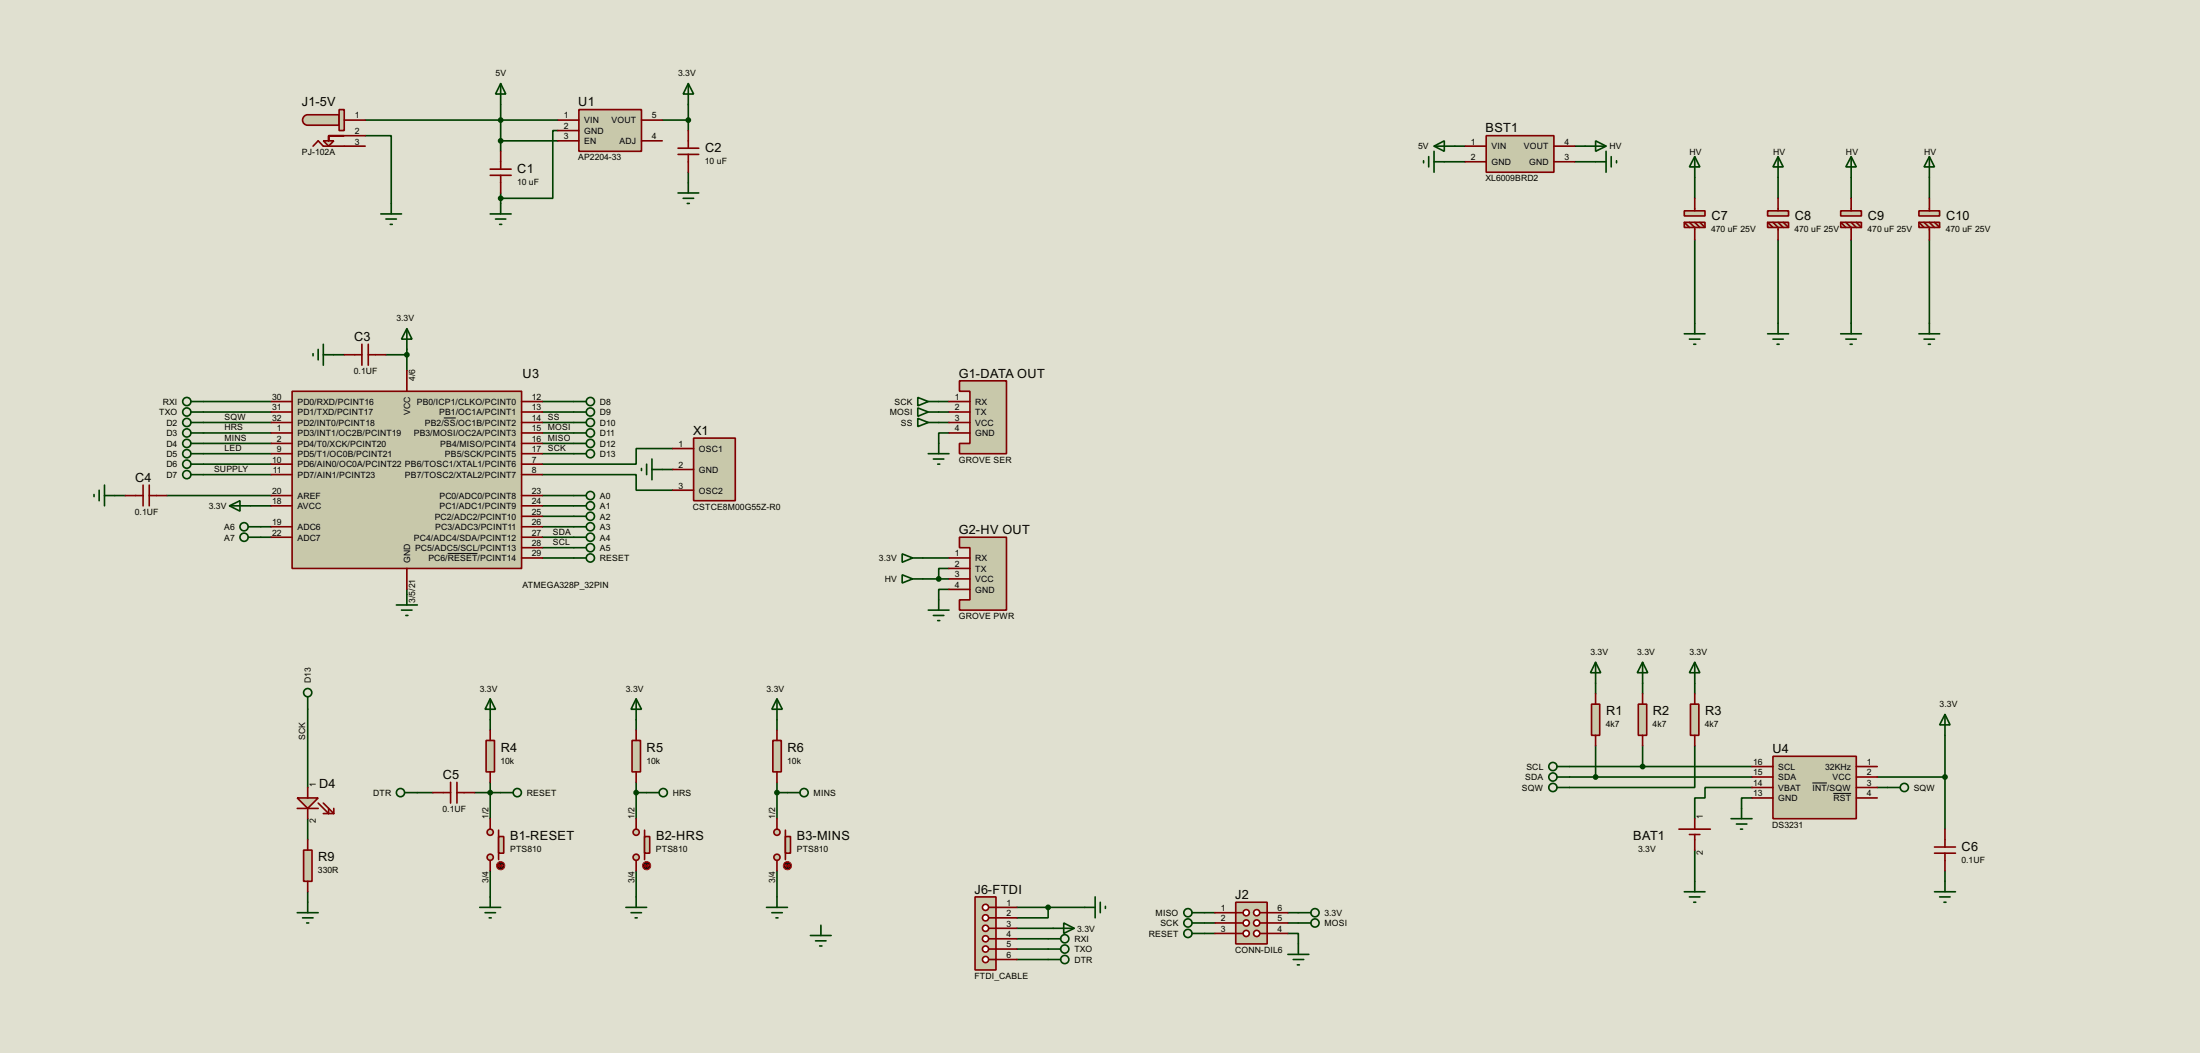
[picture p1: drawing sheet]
<svg xmlns="http://www.w3.org/2000/svg" width="536mm" height="256mm" viewBox="0 0 536 256" stroke-linecap="round" stroke-linejoin="round" font-family="sans-serif">
<path d="M0 0h535.9v256.5h-535.9z" fill="#e0e0d0"/>
<g fill="none" stroke="#004000" stroke-width=".4">
<path d="M89 33.1h6.3v16.5M89 29.3h46.9M122 34.3h13.9M122 25.5v11.4M135.9 31.8h-1.2v16.5h-12.7M161.3 29.3h6.4M167.7 25.5v6.3M351.8 39.4h5.1M354.4 35.6h2.5M383.6 39.4h5.1M383.6 35.6h2.5M122 47v2.6"/>
<path d="M167.7 42v2.5M412.8 43.2v5.1M412.8 58.5v20.3M433.1 43.2v5.1M433.1 58.5v20.3M450.9 43.2v5.1M450.9 58.5v20.3M470 43.2v5.1M470 58.5v20.3M49.6 97.8h16.5M81.3 86.4h2.6M94 86.4h5.1"/>
<path d="M99.1 85.1v5.1M132.1 97.8h7.7M228.7 97.8h2.5M49.6 100.4h16.5M49.6 102.9h16.5M49.6 105.5h16.5M49.6 108h16.5M49.6 110.5h16.5M49.6 113.1h16.5M49.6 115.6h16.5M132.1 115.6h22.9v3.8h8.9M132.1 100.4h7.7"/>
<path d="M132.1 102.9h7.7M132.1 105.5h7.7M132.1 108h7.7M132.1 110.5h7.7M161.3 114.4h2.6M163.9 109.3h-8.9v3.8h-22.9M228.7 100.4h2.5M228.7 102.9h2.5M231.2 105.5h-2.5v2.5M28 120.7h2.5M40.7 120.7h25.4M61 123.2h5.1"/>
<path d="M63.6 128.3h2.5M63.6 130.9h2.5M132.1 120.7h7.7M132.1 123.2h7.7M132.1 125.8h7.7M132.1 128.3h7.7M132.1 130.9h7.7M132.1 133.4h7.7M132.1 135.9h7.7M224.8 135.9h6.4M231.2 138.5h-2.5v2.5M99.1 143.6v1.2"/>
<path d="M224.8 141h6.4M231.2 143.6h-2.5v2.5M75 172.8v19M119.4 170.2l1.3 2.6h-2.5zM119.4 170.2v7.7M155 175.3v2.6M189.3 175.3v2.6M388.7 166.4v2.6M400.1 166.4v2.6M412.8 166.4v2.6M473.8 179.1v22.9M75 199.4v5.1"/>
<path d="M101.7 193.1h3.8M115.6 193.1h9.4M119.4 190.6v8.8M155 193.1h2.5M155 190.6v8.8M189.3 193.1h2.5M189.3 190.6v8.8M382.3 189.3h44.5M382.3 186.7h44.5M388.7 181.7v7.6M400.1 181.7v5M412.8 181.7v10.1h-30.5"/>
<path d="M426.8 191.8h-11.5v2.6h-2.5v5M426.8 194.4h-2.6v2.5M457.3 189.3h16.5M457.3 191.8h2.5M75 217.2v2.6M119.4 212.1v6.4M155 212.1v6.4M189.3 212.1v6.4M412.8 207.1v7.6M473.8 212.1v2.6M247.7 221h16.5M247.7 226.1h8.9"/>
<path d="M247.7 228.7h7.6M247.7 231.2h7.6M247.7 233.7h7.6M255.3 221v2.6h-7.6M293.4 222.3h2.6M293.4 224.8h2.6M293.4 227.4h2.6M313.7 227.4h2.6v2.5M313.7 222.3h2.6M313.7 224.8h2.6"/>
<circle cx="126" cy="193.1" r="1"/>
</g>
<path d="M118.4 180.4h2.1v7.6h-2.1z" fill="#c8c8aa" stroke="#800000" stroke-width=".4"/>
<path d="M119.4 177.9v2.5M119.4 188v2.6" fill="none" stroke="#800000" stroke-width=".4"/>
<path d="M119.4 218.5v2.5M116.9 221h5.1M118.2 222.3h2.5M119.2 223.6h.5" fill="none" stroke="#004000" stroke-width=".4"/>
<path d="M74 207.1h2v7.6h-2z" fill="#c8c8aa" stroke="#800000" stroke-width=".4"/>
<path d="M75 204.5v2.6M75 214.7v2.5" fill="none" stroke="#800000" stroke-width=".4"/>
<path d="M72.4 194.4h5.1l-2.5 2.5z" fill="#c8c8aa" stroke="#800000" stroke-width=".4"/>
<path d="M72.4 196.9h5.1M75 191.8v2.6M75 196.9v2.5M77.5 195.6l2.6 2.6v-1.3M78.8 195.6l2.5 2.6M78.8 198.2h2.5M81.3 196.9v1.3" fill="none" stroke="#800000" stroke-width=".4"/>
<path d="M75 219.8v2.5M72.4 222.3h5.1M73.7 223.6h2.6M74.7 224.8h.5M197.4 227.9h5.1M198.7 229.2h2.5M199.7 230.4h.5M200 225.4v2.5" fill="none" stroke="#004000" stroke-width=".4"/>
<g fill="#c8c8aa" stroke="#800000" stroke-width=".4">
<circle cx="119.4" cy="208.8" r=".75"/>
<circle cx="119.4" cy="202.7" r=".75"/>
</g>
<path d="M121.5 202.2v7.2" fill="none" stroke="#800000" stroke-width=".4"/>
<path d="M121.5 203.8h1.2v4h-1.2z" fill="#c8c8aa" stroke="#800000" stroke-width=".4"/>
<path d="M119.4 199.4v2.6M119.4 209.6v2.5" fill="none" stroke="#800000" stroke-width=".4"/>
<circle cx="121.9" cy="210.9" r="1" fill="#400000" stroke="#f00" stroke-width=".24"/>
<path d="M121.5 210.9h1M121.5 210.9l.2 .2M121.7 210.6l-.2 .3M122.2 210.6l.3 .3M122.5 210.9l-.3 .2" fill="none" stroke="#f00" stroke-width=".24"/>
<circle cx="119.4" cy="193.1" r=".5" fill="#004000" stroke="#004000" stroke-width=".4"/>
<path d="M156.3 114.1v.5M157.5 113.1v2.5M158.8 114.4h2.5M158.8 111.8v5.1" fill="none" stroke="#004000" stroke-width=".4"/>
<path d="M71.2 95.3h55.9v43.2h-55.9z" fill="#c8c8aa" stroke="#800000" stroke-width=".4"/>
<g fill="none" stroke="#800000" stroke-width=".4">
<path d="M66.1 97.8h5.1M99.1 90.2v5.1M127.1 97.8h5M66.1 100.4h5.1M66.1 105.5h5.1M66.1 102.9h5.1M66.1 113.1h5.1M66.1 110.5h5.1M66.1 108h5.1M66.1 115.6h5.1M127.1 100.4h5M127.1 105.5h5"/>
<path d="M127.1 102.9h5M127.1 113.1h5M127.1 110.5h5M127.1 108h5M127.1 115.6h5M66.1 130.9h5.1M66.1 128.3h5.1M66.1 123.2h5.1M66.1 120.7h5.1M99.1 138.5v5.1M127.1 135.9h5M127.1 133.4h5"/>
<path d="M127.1 130.9h5M127.1 128.3h5M127.1 125.8h5M127.1 123.2h5M127.1 120.7h5"/>
</g>
<path d="M108.1 101.8h2.9M109.1 134.8h7.2" fill="none" stroke="#000" stroke-width=".24"/>
<g fill="none" stroke="#004000" stroke-width=".4">
<path d="M46.5 97.8h3.1M99.1 80.1l1.3 2.5h-2.6zM99.1 80.1v5M139.8 97.8h3M46.5 100.4h3.1M46.5 102.9h3.1M46.5 105.5h3.1M46.5 108h3.1M46.5 110.5h3.1M46.5 113.1h3.1M46.5 115.6h3.1M139.8 100.4h3"/>
<path d="M139.8 102.9h3M139.8 105.5h3M139.8 108h3M139.8 110.5h3M55.9 123.2l2.6-1.2v2.5zM55.9 123.2h5.1M139.8 120.7h3M139.8 123.2h3M139.8 125.8h3M139.8 128.3h3M139.8 130.9h3M139.8 133.4h3"/>
<path d="M139.8 135.9h3M96.6 147.4h5.1M97.8 148.6h2.6M98.9 149.9h.5M99.1 144.8v2.6"/>
<circle cx="45.5" cy="97.8" r="1"/>
<circle cx="143.8" cy="97.8" r="1"/>
<circle cx="45.5" cy="115.6" r="1"/>
<circle cx="45.5" cy="102.9" r="1"/>
<circle cx="45.5" cy="113.1" r="1"/>
<circle cx="45.5" cy="108" r="1"/>
<circle cx="45.5" cy="110.5" r="1"/>
<circle cx="45.5" cy="105.5" r="1"/>
<circle cx="45.5" cy="100.4" r="1"/>
<circle cx="143.8" cy="100.4" r="1"/>
<circle cx="143.8" cy="102.9" r="1"/>
<circle cx="143.8" cy="105.5" r="1"/>
<circle cx="143.8" cy="108" r="1"/>
<circle cx="143.8" cy="110.5" r="1"/>
<circle cx="143.8" cy="123.2" r="1"/>
<circle cx="143.8" cy="125.8" r="1"/>
<circle cx="143.8" cy="133.4" r="1"/>
<circle cx="143.8" cy="135.9" r="1"/>
<circle cx="143.8" cy="120.7" r="1"/>
<circle cx="143.8" cy="130.9" r="1"/>
<circle cx="143.8" cy="128.3" r="1"/>
</g>
<path d="M237.5 218.5h5.1v17.8h-5.1z" fill="#c8c8aa" stroke="#800000" stroke-width=".4"/>
<path d="M240.8 221h1.8" fill="none" stroke="#800000" stroke-width=".4"/>
<circle cx="240" cy="221" r=".75" fill="#feffff" stroke="#800000" stroke-width=".4"/>
<path d="M240.8 223.6h1.8" fill="none" stroke="#800000" stroke-width=".4"/>
<circle cx="240" cy="223.6" r=".75" fill="#feffff" stroke="#800000" stroke-width=".4"/>
<path d="M240.8 226.1h1.8" fill="none" stroke="#800000" stroke-width=".4"/>
<circle cx="240" cy="226.1" r=".75" fill="#feffff" stroke="#800000" stroke-width=".4"/>
<path d="M240.8 228.7h1.8" fill="none" stroke="#800000" stroke-width=".4"/>
<circle cx="240" cy="228.7" r=".75" fill="#feffff" stroke="#800000" stroke-width=".4"/>
<path d="M240.8 231.2h1.8" fill="none" stroke="#800000" stroke-width=".4"/>
<circle cx="240" cy="231.2" r=".75" fill="#feffff" stroke="#800000" stroke-width=".4"/>
<path d="M240.8 233.7h1.8" fill="none" stroke="#800000" stroke-width=".4"/>
<circle cx="240" cy="233.7" r=".75" fill="#feffff" stroke="#800000" stroke-width=".4"/>
<g fill="none" stroke="#800000" stroke-width=".4">
<path d="M83.9 86.4h4.3M88.2 83.9v5.1M89.7 83.9v5.1M89.7 86.4h4.3M34.9 118.2v5M36.4 118.2v5M30.5 120.7h4.4M36.4 120.7h4.3M242.6 221h5.1M242.6 223.6h5.1M242.6 226.1h5.1M242.6 228.7h5.1"/>
<path d="M242.6 231.2h5.1M242.6 233.7h5.1"/>
</g>
<g fill="none" stroke="#004000" stroke-width=".4">
<path d="M76.3 86.2v.5M77.5 85.1v2.6M78.8 86.4h2.5M78.8 83.9v5.1M24.2 119.4v2.6M25.5 118.2v5M22.9 120.5v.5M25.5 120.7h2.5M60.5 128.3h3.1M60.5 130.9h3.1M266.8 218.5v5.1M268 219.8v2.5"/>
<path d="M255.3 228.7h3.1M255.3 231.2h3.1M255.3 233.7h3.1M256.6 226.1h5.1M259.1 224.8l2.6 1.3-2.6 1.3zM264.2 221h2.6M269.3 220.8v.5"/>
<circle cx="59.4" cy="128.3" r="1"/>
<circle cx="59.4" cy="130.9" r="1"/>
<circle cx="259.3" cy="228.7" r="1"/>
<circle cx="259.3" cy="233.7" r="1"/>
<circle cx="259.3" cy="231.2" r="1"/>
</g>
<g fill="#004000" stroke="#004000" stroke-width=".4">
<circle cx="255.3" cy="221" r=".5"/>
<circle cx="99.1" cy="86.4" r=".5"/>
</g>
<path d="M169 106.7h10.1v15.3h-10.1z" fill="#c8c8aa" stroke="#800000" stroke-width=".4"/>
<path d="M163.9 109.3h5.1M163.9 114.4h5.1M163.9 119.4h5.1" fill="none" stroke="#800000" stroke-width=".4"/>
<g fill="none" stroke="#004000" stroke-width=".4">
<path d="M75 169.7v3.1M98.6 193.1h3.1"/>
<circle cx="74.9" cy="168.7" r="1"/>
<circle cx="97.5" cy="193.1" r="1"/>
</g>
<path d="M301 219.8h7.7v10.1h-7.7z" fill="#c8c8aa" stroke="#800000" stroke-width=".4"/>
<path d="M301 222.3h1.8" fill="none" stroke="#800000" stroke-width=".4"/>
<circle cx="303.5" cy="222.3" r=".75" fill="#feffff" stroke="#800000" stroke-width=".4"/>
<path d="M301 224.8h1.8" fill="none" stroke="#800000" stroke-width=".4"/>
<circle cx="303.5" cy="224.8" r=".75" fill="#feffff" stroke="#800000" stroke-width=".4"/>
<path d="M301 227.4h1.8" fill="none" stroke="#800000" stroke-width=".4"/>
<circle cx="303.5" cy="227.4" r=".75" fill="#feffff" stroke="#800000" stroke-width=".4"/>
<path d="M306.9 222.3h1.8" fill="none" stroke="#800000" stroke-width=".4"/>
<circle cx="306.1" cy="222.3" r=".75" fill="#feffff" stroke="#800000" stroke-width=".4"/>
<path d="M306.9 224.8h1.8" fill="none" stroke="#800000" stroke-width=".4"/>
<circle cx="306.1" cy="224.8" r=".75" fill="#feffff" stroke="#800000" stroke-width=".4"/>
<path d="M306.9 227.4h1.8" fill="none" stroke="#800000" stroke-width=".4"/>
<circle cx="306.1" cy="227.4" r=".75" fill="#feffff" stroke="#800000" stroke-width=".4"/>
<g fill="none" stroke="#800000" stroke-width=".4">
<path d="M105.5 193.1h4.3M109.8 190.6v5M111.3 190.6v5M111.3 193.1h4.3M412.8 199.4v2.6M409 202h7.6M411.5 203.3h2.6M412.8 203.3v3.8M296 222.3h5M296 224.8h5M296 227.4h5M308.7 222.3h5"/>
<path d="M308.7 224.8h5M308.7 227.4h5"/>
</g>
<g fill="none" stroke="#004000" stroke-width=".4">
<path d="M410.3 217.2h5M411.5 218.5h2.6M412.6 219.8h.5M412.8 214.7v2.5M290.4 222.3h3M290.4 224.8h3M290.4 227.4h3M313.7 232.5h5.1M315 233.7h2.6M316 235h.5M316.3 222.3h3M316.3 224.8h3"/>
<path d="M316.3 229.9v2.6"/>
<circle cx="289.3" cy="222.3" r="1"/>
<circle cx="289.3" cy="224.8" r="1"/>
<circle cx="289.3" cy="227.4" r="1"/>
<circle cx="320.3" cy="222.3" r="1"/>
<circle cx="320.3" cy="224.8" r="1"/>
</g>
<path d="M387.7 171.5h2v7.6h-2z" fill="#c8c8aa" stroke="#800000" stroke-width=".4"/>
<path d="M388.7 169v2.5M388.7 179.1v2.6" fill="none" stroke="#800000" stroke-width=".4"/>
<path d="M399.1 171.5h2v7.6h-2z" fill="#c8c8aa" stroke="#800000" stroke-width=".4"/>
<path d="M400.1 169v2.5M400.1 179.1v2.6M471.2 207.8h5.1M471.2 206.3h5.1M473.8 202v4.3M473.8 207.8v4.3" fill="none" stroke="#800000" stroke-width=".4"/>
<g fill="none" stroke="#004000" stroke-width=".4">
<path d="M155 170.2l1.3 2.6h-2.6zM155 170.2v5.1M388.7 161.3l1.2 2.6h-2.5zM388.7 161.3v5.1M400.1 161.3l1.3 2.6h-2.6zM400.1 161.3v5.1M473.8 174l1.2 2.6h-2.5zM473.8 174v5.1M157.5 193.1h3.1M379.3 186.7h3M379.3 189.3h3M471.2 217.2h5.1"/>
<path d="M472.5 218.5h2.5M473.5 219.8h.5M473.8 214.7v2.5"/>
<circle cx="161.5" cy="193.1" r="1"/>
<circle cx="378.2" cy="189.3" r="1"/>
<circle cx="378.2" cy="186.7" r="1"/>
</g>
<g fill="#004000" stroke="#004000" stroke-width=".4">
<circle cx="388.6" cy="189.3" r=".5"/>
<circle cx="400.1" cy="186.7" r=".5"/>
</g>
<path d="M154 180.4h2v7.6h-2z" fill="#c8c8aa" stroke="#800000" stroke-width=".4"/>
<path d="M155 177.9v2.5M155 188v2.6" fill="none" stroke="#800000" stroke-width=".4"/>
<path d="M155 218.5v2.5M152.5 221h5M153.7 222.3h2.6M154.7 223.6h.5" fill="none" stroke="#004000" stroke-width=".4"/>
<g fill="#c8c8aa" stroke="#800000" stroke-width=".4">
<circle cx="154.9" cy="208.8" r=".75"/>
<circle cx="154.9" cy="202.7" r=".75"/>
</g>
<path d="M157 202.2v7.2" fill="none" stroke="#800000" stroke-width=".4"/>
<path d="M157 203.8h1.3v4h-1.3z" fill="#c8c8aa" stroke="#800000" stroke-width=".4"/>
<path d="M155 199.4v2.6M155 209.6v2.5" fill="none" stroke="#800000" stroke-width=".4"/>
<circle cx="157.5" cy="210.9" r="1" fill="#400000" stroke="#f00" stroke-width=".24"/>
<path d="M157 210.9h1M157 210.9l.3 .2M157.3 210.6l-.3 .3M157.8 210.6l.2 .3M158 210.9l-.2 .2" fill="none" stroke="#f00" stroke-width=".24"/>
<circle cx="154.9" cy="193.1" r=".5" fill="#004000" stroke="#004000" stroke-width=".4"/>
<g fill="none" stroke="#004000" stroke-width=".4">
<path d="M189.3 170.2l1.3 2.6h-2.6zM189.3 170.2v5.1M191.8 193.1h3.1"/>
<circle cx="195.8" cy="193.1" r="1"/>
</g>
<path d="M188.3 180.4h2v7.6h-2z" fill="#c8c8aa" stroke="#800000" stroke-width=".4"/>
<path d="M189.3 177.9v2.5M189.3 188v2.6" fill="none" stroke="#800000" stroke-width=".4"/>
<path d="M189.3 218.5v2.5M186.7 221h5.1M188 222.3h2.6M189 223.6h.5" fill="none" stroke="#004000" stroke-width=".4"/>
<g fill="#c8c8aa" stroke="#800000" stroke-width=".4">
<circle cx="189.2" cy="208.8" r=".75"/>
<circle cx="189.2" cy="202.7" r=".75"/>
</g>
<path d="M191.3 202.2v7.2" fill="none" stroke="#800000" stroke-width=".4"/>
<path d="M191.3 203.8h1.3v4h-1.3z" fill="#c8c8aa" stroke="#800000" stroke-width=".4"/>
<path d="M189.3 199.4v2.6M189.3 209.6v2.5" fill="none" stroke="#800000" stroke-width=".4"/>
<circle cx="191.8" cy="210.9" r="1" fill="#400000" stroke="#f00" stroke-width=".24"/>
<path d="M191.3 210.9h1M191.3 210.9l.3 .2M191.6 210.6l-.3 .3M192.1 210.6l.2 .3M192.3 210.9l-.2 .2" fill="none" stroke="#f00" stroke-width=".24"/>
<circle cx="189.2" cy="193.1" r=".5" fill="#004000" stroke="#004000" stroke-width=".4"/>
<path d="M233.7 92.8h11.5v17.7h-11.5v-2.5h2.6v-12.7h-2.6z" fill-rule="evenodd" fill="#c8c8aa" stroke="#800000" stroke-width=".4"/>
<path d="M231.2 97.8h5.1M231.2 100.4h5.1M231.2 102.9h5.1M231.2 105.5h5.1" fill="none" stroke="#800000" stroke-width=".4"/>
<path d="M223.6 96.8l2.5 1-2.5 1.1zM223.6 99.4l2.5 1-2.5 1zM226.1 97.8h2.6M223.6 101.9l2.5 1-2.5 1zM226.1 110.5h5.1M226.1 100.4h2.6M226.1 102.9h2.6M227.4 111.8h2.5M228.4 113.1h.5M228.7 108v2.5" fill="none" stroke="#004000" stroke-width=".4"/>
<path d="M233.7 130.9h11.5v17.7h-11.5v-2.5h2.6v-12.7h-2.6z" fill-rule="evenodd" fill="#c8c8aa" stroke="#800000" stroke-width=".4"/>
<path d="M231.2 135.9h5.1M231.2 138.5h5.1M231.2 141h5.1M231.2 143.6h5.1" fill="none" stroke="#800000" stroke-width=".4"/>
<path d="M219.8 140l2.5 1-2.5 1zM222.3 141h2.5M226.1 148.6h5.1M227.4 149.9h2.5M228.4 151.2h.5M228.7 146.1v2.5" fill="none" stroke="#004000" stroke-width=".4"/>
<path d="M411.8 171.5h2v7.6h-2z" fill="#c8c8aa" stroke="#800000" stroke-width=".4"/>
<path d="M412.8 169v2.5M412.8 179.1v2.6" fill="none" stroke="#800000" stroke-width=".4"/>
<g fill="none" stroke="#004000" stroke-width=".4">
<path d="M412.8 161.3l1.3 2.6h-2.6zM412.8 161.3v5.1M379.3 191.8h3"/>
<circle cx="378.2" cy="191.8" r="1"/>
</g>
<g fill="#c8c8aa" stroke="#800000" stroke-width=".4">
<path d="M74.2 28.2l.8-.2h7.6v2.5h-7.6a1.27 1.27 0 0 1-1.2-.9 1.27 1.27 0 0 1 .4-1.4z" fill-rule="evenodd"/>
<path d="M82.6 26.7h1.3v5.1h-1.3z" fill-rule="evenodd"/>
<path d="M78.8 34.3h1.3v-1.2h3.8h-3.8v1.2h1.2l-1.2 1.3z" fill-rule="evenodd"/>
</g>
<path d="M76.3 35.6l1.2-1.3 1.3 1.3h10.2M83.9 29.3h5.1M83.9 33.1h5.1" fill="none" stroke="#800000" stroke-width=".4"/>
<g fill="none" stroke="#004000" stroke-width=".4">
<path d="M346.8 39.2v.5M348 38.2v2.5M349.3 35.6l2.5-1.3v2.6zM349.3 35.6h5.1M349.3 39.4h2.5M349.3 36.9v5.1M386.1 35.6h5.1M388.7 34.3l2.5 1.3-2.5 1.3zM388.7 39.4h2.5M391.2 36.9v5.1M392.5 38.2v2.5M393.8 39.2v.5"/>
<path d="M412.8 38.2l1.3 2.5h-2.6zM412.8 38.2v5M92.8 52.1h5M94 53.4h2.6M95.1 54.7h.5M95.3 49.6v2.5M412.8 78.8v2.5M410.3 81.3h5M411.5 82.6h2.6M412.6 83.9h.5"/>
</g>
<g fill="#c8c8aa" stroke="#800000" stroke-width=".4">
<path d="M410.3 51.4h5v1.2h-5z"/>
<path d="M410.3 54.2h5v1.2h-5z"/>
</g>
<path d="M410.3 54.2l1.2 1.2M411.5 54.2l1.3 1.2v3.1M412.8 48.3v3.1M412.8 54.2l1.3 1.2M414.1 54.2l1.2 1.2" fill="none" stroke="#800000" stroke-width=".4"/>
<path d="M433.1 38.2l1.3 2.5h-2.5zM433.1 38.2v5M433.1 78.8v2.5M430.6 81.3h5.1M431.9 82.6h2.5M432.9 83.9h.5" fill="none" stroke="#004000" stroke-width=".4"/>
<g fill="#c8c8aa" stroke="#800000" stroke-width=".4">
<path d="M430.6 51.4h5.1v1.2h-5.1z"/>
<path d="M430.6 54.2h5.1v1.2h-5.1z"/>
</g>
<path d="M430.6 54.2l1.3 1.2M431.9 54.2l1.2 1.2v3.1M433.1 48.3v3.1M433.1 54.2l1.3 1.2M434.4 54.2l1.3 1.2" fill="none" stroke="#800000" stroke-width=".4"/>
<path d="M450.9 38.2l1.3 2.5h-2.6zM450.9 38.2v5M450.9 78.8v2.5M448.4 81.3h5M449.6 82.6h2.6M450.7 83.9h.5" fill="none" stroke="#004000" stroke-width=".4"/>
<g fill="#c8c8aa" stroke="#800000" stroke-width=".4">
<path d="M448.4 51.4h5v1.2h-5z"/>
<path d="M448.4 54.2h5v1.2h-5z"/>
</g>
<path d="M448.4 54.2l1.2 1.2M449.6 54.2l1.3 1.2v3.1M450.9 48.3v3.1M450.9 54.2l1.3 1.2M452.2 54.2l1.2 1.2" fill="none" stroke="#800000" stroke-width=".4"/>
<path d="M470 38.2l1.2 2.5h-2.5zM470 38.2v5M470 78.8v2.5M467.4 81.3h5.1M468.7 82.6h2.5M469.7 83.9h.5" fill="none" stroke="#004000" stroke-width=".4"/>
<g fill="#c8c8aa" stroke="#800000" stroke-width=".4">
<path d="M467.4 51.4h5.1v1.2h-5.1z"/>
<path d="M467.4 54.2h5.1v1.2h-5.1z"/>
</g>
<path d="M467.4 54.2l1.3 1.2M468.7 54.2l1.3 1.2v3.1M470 48.3v3.1M470 54.2l1.2 1.2M471.2 54.2l1.3 1.2" fill="none" stroke="#800000" stroke-width=".4"/>
<path d="M141 26.7h15.3v10.2h-15.3z" fill="#c8c8aa" stroke="#800000" stroke-width=".4"/>
<g fill="none" stroke="#800000" stroke-width=".4">
<path d="M122 36.9v4.3M135.9 29.3h5.1M135.9 31.8h5.1M135.9 34.3h5.1M156.3 29.3h5M156.3 34.3h5M165.2 37.6h5M165.2 36.1h5M167.7 31.8v4.3M167.7 37.6v4.4M119.4 42.7h5.1M119.4 41.2h5.1"/>
<path d="M122 42.7v4.3"/>
</g>
<path d="M122 20.4l1.2 2.5h-2.5zM122 20.4v5.1M167.7 20.4l1.3 2.5h-2.6zM167.7 20.4v5.1M119.4 52.1h5.1M120.7 53.4h2.5M121.7 54.7h.5M122 49.6v2.5M165.2 47h5M166.4 48.3h2.6M167.4 49.6h.5M167.7 44.5v2.5" fill="none" stroke="#004000" stroke-width=".4"/>
<g fill="#004000" stroke="#004000" stroke-width=".4">
<circle cx="121.9" cy="29.3" r=".5"/>
<circle cx="121.9" cy="34.3" r=".5"/>
<circle cx="121.9" cy="48.3" r=".5"/>
<circle cx="167.6" cy="29.3" r=".5"/>
</g>
<path d="M362 33.1h16.5v8.9h-16.5z" fill="#c8c8aa" stroke="#800000" stroke-width=".4"/>
<path d="M356.9 39.4h5.1M356.9 35.6h5.1M378.5 39.4h5.1M378.5 35.6h5.1" fill="none" stroke="#800000" stroke-width=".4"/>
<circle cx="228.6" cy="141" r=".5" fill="#004000" stroke="#004000" stroke-width=".4"/>
<path d="M219.8 134.9l2.5 1-2.5 1.1zM222.3 135.9h2.5" fill="none" stroke="#004000" stroke-width=".4"/>
<path d="M431.9 184.2h20.3v15.2h-20.3z" fill="#c8c8aa" stroke="#800000" stroke-width=".4"/>
<path d="M426.8 189.3h5.1M426.8 194.4h5.1M426.8 191.8h5.1M426.8 186.7h5.1M452.2 189.3h5.1M452.2 194.4h5.1M452.2 191.8h5.1M452.2 186.7h5.1" fill="none" stroke="#800000" stroke-width=".4"/>
<path d="M441.5 190.7h3.5M446.6 193.3h4.3" fill="none" stroke="#000" stroke-width=".24"/>
<g fill="none" stroke="#004000" stroke-width=".4">
<path d="M421.7 199.4h5.1M424.2 196.9v2.5M459.8 191.8h3M423 200.7h2.5M424 202h.5"/>
<circle cx="463.8" cy="191.8" r="1"/>
</g>
<circle cx="473.7" cy="189.3" r=".5" fill="#004000" stroke="#004000" stroke-width=".4"/>
<g font-size="3.5">
<text x="73.6" y="25.9">J1-5V</text>
<text x="140.9" y="25.9">U1</text>
<text x="361.9" y="32.3">BST1</text>
<text x="171.8" y="37">C2</text>
<text x="126" y="42.1">C1</text>
<text x="416.9" y="53.6">C7</text>
<text x="437.2" y="53.6">C8</text>
<text x="455" y="53.6">C9</text>
<text x="474" y="53.6">C10</text>
<text x="86.3" y="83.1">C3</text>
<text x="127.3" y="92">U3</text>
<text x="233.6" y="92">G1-DATA OUT</text>
<text x="168.8" y="105.9">X1</text>
<text x="32.9" y="117.4">C4</text>
<text x="233.6" y="130.1">G2-HV OUT</text>
<text x="391.2" y="174.2">R1</text>
<text x="402.6" y="174.2">R2</text>
<text x="415.3" y="174.2">R3</text>
<text x="122" y="183.1">R4</text>
<text x="157.5" y="183.1">R5</text>
<text x="191.8" y="183.1">R6</text>
<text x="431.7" y="183.4">U4</text>
<text x="77.8" y="192">D4</text>
<text x="107.9" y="189.8">C5</text>
<text x="77.5" y="209.8">R9</text>
<text x="124.3" y="204.7">B1-RESET</text>
<text x="159.8" y="204.7">B2-HRS</text>
<text x="194.1" y="204.7">B3-MINS</text>
<text x="397.8" y="204.7">BAT1</text>
<text x="477.8" y="207.2">C6</text>
<text x="237.4" y="217.7">J6-FTDI</text>
<text x="300.9" y="219">J2</text>
</g>
<g font-size="2.4">
<text x="120.7" y="18.6">5V</text>
<text x="165.2" y="18.6">3.3V</text>
<text x="86.4" y="28.9">1</text>
<text x="137.3" y="28.9">1</text>
<text x="158.8" y="28.9">5</text>
<text x="86.4" y="32.7">2</text>
<text x="86.4" y="35.2">3</text>
<text x="137.3" y="31.4">2</text>
<text x="137.3" y="33.9">3</text>
<text x="142.3" y="30">VIN</text>
<text x="142.3" y="32.6">GND</text>
<text x="142.3" y="35.1">EN</text>
<text x="148.9" y="30">VOUT</text>
<text x="150.9" y="35.1">ADJ</text>
<text x="158.8" y="33.9">4</text>
<text x="358.3" y="35.2">1</text>
<text x="381.1" y="35.2">4</text>
<text x="73.5" y="37.8">PJ-102A</text>
<text x="140.8" y="39.1">AP2204-33</text>
<text x="171.7" y="39.9">10 uF</text>
<text x="345.4" y="36.4">5V</text>
<text x="358.3" y="39">2</text>
<text x="363.3" y="40.2">GND</text>
<text x="363.3" y="36.4">VIN</text>
<text x="371.2" y="36.4">VOUT</text>
<text x="372.4" y="40.2">GND</text>
<text x="381.1" y="39">3</text>
<text x="392" y="36.4">HV</text>
<text x="411.5" y="37.7">HV</text>
<text x="431.9" y="37.7">HV</text>
<text x="449.6" y="37.7">HV</text>
<text x="468.7" y="37.7">HV</text>
<text x="126" y="45">10 uF</text>
<text x="361.8" y="44.1">XL6009BRD2</text>
<text x="416.8" y="56.4">470 uF 25V</text>
<text x="437.1" y="56.4">470 uF 25V</text>
<text x="454.9" y="56.4">470 uF 25V</text>
<text x="474" y="56.4">470 uF 25V</text>
<text x="96.6" y="78.3">3.3V</text>
<text x="86.2" y="91.2">0.1UF</text>
<text x="101.1" y="92.8" transform="rotate(-90 101.1 92.8)">4/6</text>
<text x="38.8" y="101.2">TXO</text>
<text x="39.6" y="98.6">RXI</text>
<text x="66.3" y="100">31</text>
<text x="66.3" y="97.4">30</text>
<text x="72.4" y="101.2">PD1/TXD/PCINT17</text>
<text x="72.4" y="98.6">PD0/RXD/PCINT16</text>
<text x="99.9" y="101.1" transform="rotate(-90 99.9 101.1)">VCC</text>
<text x="101.5" y="98.6">PB0/ICP1/CLKO/PCINT0</text>
<text x="107" y="101.2">PB1/OC1A/PCINT1</text>
<text x="129.6" y="97.4">12</text>
<text x="129.6" y="100">13</text>
<text x="146.1" y="98.6">D8</text>
<text x="146.1" y="101.2">D9</text>
<text x="216.7" y="101.2">MOSI</text>
<text x="217.9" y="98.6">SCK</text>
<text x="232.6" y="97.4">1</text>
<text x="232.6" y="100">2</text>
<text x="237.5" y="98.6">RX</text>
<text x="237.5" y="101.2">TX</text>
<text x="40.5" y="103.7">D2</text>
<text x="40.5" y="106.3">D3</text>
<text x="54.7" y="102.3">SQW</text>
<text x="54.7" y="104.9">HRS</text>
<text x="54.7" y="107.4">MINS</text>
<text x="66.3" y="102.5">32</text>
<text x="67.5" y="107.6">2</text>
<text x="67.5" y="105.1">1</text>
<text x="72.4" y="106.3">PD3/INT1/OC2B/PCINT19</text>
<text x="72.4" y="103.7">PD2/INT0/PCINT18</text>
<text x="100.8" y="106.3">PB3/MOSI/OC2A/PCINT3</text>
<text x="103.5" y="103.7">PB2/SS/OC1B/PCINT2</text>
<text x="129.6" y="105.1">15 MOSI</text>
<text x="129.6" y="102.5">14 SS</text>
<text x="129.6" y="107.6">16 MISO</text>
<text x="146.1" y="103.7">D10</text>
<text x="146.1" y="106.3">D11</text>
<text x="219.4" y="103.7">SS</text>
<text x="232.6" y="102.5">3</text>
<text x="232.6" y="105.1">4</text>
<text x="237.5" y="103.7">VCC</text>
<text x="237.5" y="106.3">GND</text>
<text x="40.5" y="108.8">D4</text>
<text x="40.5" y="111.3">D5</text>
<text x="40.5" y="113.9">D6</text>
<text x="54.7" y="109.9">LED</text>
<text x="66.3" y="112.7">10</text>
<text x="67.5" y="110.1">9</text>
<text x="72.4" y="113.9">PD6/AIN0/OC0A/PCINT22 PB6/TOSC1/XTAL1/PCINT6</text>
<text x="72.4" y="111.3">PD5/T1/OC0B/PCINT21</text>
<text x="72.4" y="108.8">PD4/T0/XCK/PCINT20</text>
<text x="107.2" y="108.8">PB4/MISO/PCINT4</text>
<text x="108.4" y="111.3">PB5/SCK/PCINT5</text>
<text x="129.6" y="110.1">17 SCK</text>
<text x="129.6" y="112.7">7</text>
<text x="146.1" y="108.8">D12</text>
<text x="146.1" y="111.3">D13</text>
<text x="165.3" y="108.9">1</text>
<text x="165.3" y="114">2</text>
<text x="170.2" y="110.1">OSC1</text>
<text x="233.5" y="112.7">GROVE SER</text>
<text x="40.5" y="116.4">D7</text>
<text x="52.1" y="115">SUPPLY</text>
<text x="66.5" y="115.2">11</text>
<text x="72.4" y="116.4">PD7/AIN1/PCINT23</text>
<text x="98.6" y="116.4">PB7/TOSC2/XTAL2/PCINT7</text>
<text x="129.6" y="115.2">8</text>
<text x="165.3" y="119">3</text>
<text x="170.2" y="115.2">GND</text>
<text x="32.9" y="125.4">0.1UF</text>
<text x="50.9" y="124">3.3V</text>
<text x="66.3" y="122.8">18</text>
<text x="66.3" y="120.3">20</text>
<text x="72.4" y="124">AVCC</text>
<text x="72.4" y="121.5">AREF</text>
<text x="107" y="124">PC1/ADC1/PCINT9</text>
<text x="107" y="121.5">PC0/ADC0/PCINT8</text>
<text x="129.6" y="125.4">25</text>
<text x="129.6" y="122.8">24</text>
<text x="129.6" y="120.3">23</text>
<text x="146.1" y="121.5">A0</text>
<text x="146.1" y="124">A1</text>
<text x="168.8" y="124.2">CSTCE8M00G55Z-R0</text>
<text x="170.2" y="120.2">OSC2</text>
<text x="54.6" y="129.1">A6</text>
<text x="54.6" y="131.7">A7</text>
<text x="66.3" y="127.9">19</text>
<text x="66.3" y="130.5">22</text>
<text x="72.4" y="129.1">ADC6</text>
<text x="72.4" y="131.7">ADC7</text>
<text x="100.8" y="131.7">PC4/ADC4/SDA/PCINT12</text>
<text x="105.9" y="126.6">PC2/ADC2/PCINT10</text>
<text x="106" y="129.1">PC3/ADC3/PCINT11</text>
<text x="129.6" y="130.5">27</text>
<text x="129.6" y="127.9">26</text>
<text x="134.7" y="130.3">SDA</text>
<text x="146.1" y="126.6">A2</text>
<text x="146.1" y="129.1">A3</text>
<text x="146.1" y="131.7">A4</text>
<text x="99.9" y="137.2" transform="rotate(-90 99.9 137.2)">GND</text>
<text x="101.1" y="134.2">PC5/ADC5/SCL/PCINT13</text>
<text x="104.3" y="136.7">PC6/RESET/PCINT14</text>
<text x="129.6" y="135.5">29</text>
<text x="129.6" y="133">28</text>
<text x="134.7" y="132.8">SCL</text>
<text x="146.1" y="134.2">A5</text>
<text x="146.1" y="136.7">RESET</text>
<text x="214.1" y="136.7">3.3V</text>
<text x="232.6" y="135.5">1</text>
<text x="237.5" y="136.7">RX</text>
<text x="127.3" y="143.2">ATMEGA328P_32PIN</text>
<text x="215.5" y="141.8">HV</text>
<text x="232.6" y="138.1">2</text>
<text x="232.6" y="140.6">3</text>
<text x="232.6" y="143.2">4</text>
<text x="237.5" y="139.3">TX</text>
<text x="237.5" y="141.8">VCC</text>
<text x="101.1" y="146.8" transform="rotate(-90 101.1 146.8)">3/5/21</text>
<text x="237.5" y="144.4">GND</text>
<text x="233.5" y="150.8">GROVE PWR</text>
<text x="387.4" y="159.6">3.3V</text>
<text x="398.8" y="159.6">3.3V</text>
<text x="411.5" y="159.6">3.3V</text>
<text x="75.8" y="166.4" transform="rotate(-90 75.8 166.4)">D13</text>
<text x="116.9" y="168.5">3.3V</text>
<text x="152.5" y="168.5">3.3V</text>
<text x="186.7" y="168.5">3.3V</text>
<text x="472.5" y="172.3">3.3V</text>
<text x="391.2" y="177.1">4k7</text>
<text x="402.6" y="177.1">4k7</text>
<text x="415.3" y="177.1">4k7</text>
<text x="74.4" y="180.3" transform="rotate(-90 74.4 180.3)">SCK</text>
<text x="76.9" y="191.8" transform="rotate(-90 76.9 191.8)">1</text>
<text x="121.9" y="186">10k</text>
<text x="157.5" y="186">10k</text>
<text x="191.8" y="186">10k</text>
<text x="371.5" y="190.1">SDA</text>
<text x="371.8" y="187.5">SCL</text>
<text x="427" y="188.9">15</text>
<text x="427" y="191.4">14</text>
<text x="427" y="186.3">16</text>
<text x="433.1" y="190.1">SDA</text>
<text x="433.1" y="187.5">SCL</text>
<text x="444.6" y="187.5">32KHz</text>
<text x="446.4" y="190.1">VCC</text>
<text x="454.7" y="191.4">3</text>
<text x="454.7" y="186.3">1</text>
<text x="454.7" y="188.9">2</text>
<text x="90.9" y="193.9">DTR</text>
<text x="107.8" y="197.8">0.1UF</text>
<text x="128.3" y="193.9">RESET</text>
<text x="163.9" y="193.9">HRS</text>
<text x="198.2" y="193.9">MINS</text>
<text x="370.7" y="192.6">SQW</text>
<text x="427" y="194">13</text>
<text x="433.1" y="192.6">VBAT</text>
<text x="433.1" y="195.2">GND</text>
<text x="441.5" y="192.6">INT/SQW</text>
<text x="446.6" y="195.2">RST</text>
<text x="454.7" y="194">4</text>
<text x="466.1" y="192.6">SQW</text>
<text x="77" y="200.6" transform="rotate(-90 77 200.6)">2</text>
<text x="119" y="199.4" transform="rotate(-90 119 199.4)">1/2</text>
<text x="154.6" y="199.4" transform="rotate(-90 154.6 199.4)">1/2</text>
<text x="188.9" y="199.4" transform="rotate(-90 188.9 199.4)">1/2</text>
<text x="414.8" y="199.4" transform="rotate(-90 414.8 199.4)">1</text>
<text x="431.7" y="201.6">DS3231</text>
<text x="124.2" y="207.6">PTS810</text>
<text x="159.8" y="207.6">PTS810</text>
<text x="194.1" y="207.6">PTS810</text>
<text x="399" y="207.6">3.3V</text>
<text x="414.8" y="208.2" transform="rotate(-90 414.8 208.2)">2</text>
<text x="77.5" y="212.7">330R</text>
<text x="119" y="215" transform="rotate(-90 119 215)">3/4</text>
<text x="154.6" y="215" transform="rotate(-90 154.6 215)">3/4</text>
<text x="188.9" y="215" transform="rotate(-90 188.9 215)">3/4</text>
<text x="477.8" y="210.1">0.1UF</text>
<text x="245.2" y="220.6">1</text>
<text x="297.4" y="221.9">1</text>
<text x="311.2" y="221.9">6</text>
<text x="245.2" y="223.2">2</text>
<text x="245.2" y="225.7">3</text>
<text x="262.4" y="226.9">3.3V</text>
<text x="281.5" y="223.1">MISO</text>
<text x="282.6" y="225.6">SCK</text>
<text x="297.4" y="224.4">2</text>
<text x="297.4" y="227">3</text>
<text x="311.2" y="224.4">5</text>
<text x="311.2" y="227">4</text>
<text x="322.6" y="223.1">3.3V</text>
<text x="322.6" y="225.6">MOSI</text>
<text x="245.2" y="228.3">4</text>
<text x="245.2" y="230.8">5</text>
<text x="245.2" y="233.3">6</text>
<text x="261.7" y="229.5">RXI</text>
<text x="261.7" y="232">TXO</text>
<text x="279.8" y="228.2">RESET</text>
<text x="300.8" y="232.1">CONN-DIL6</text>
<text x="237.3" y="238.5">FTDI_CABLE</text>
<text x="261.7" y="234.5">DTR</text>
</g>
</svg>
